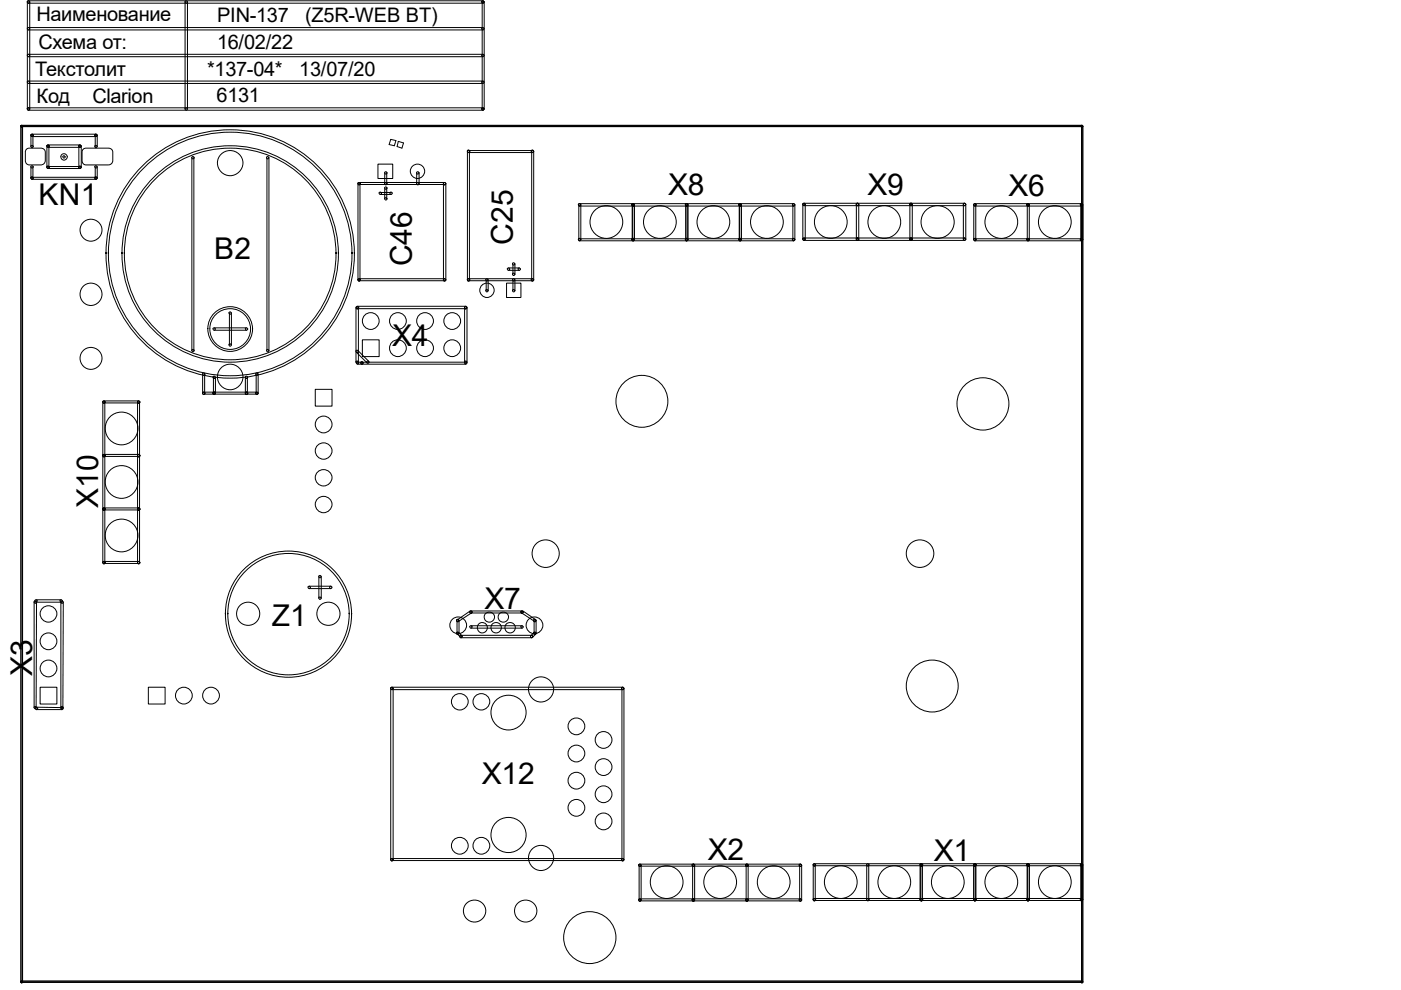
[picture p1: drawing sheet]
<svg xmlns="http://www.w3.org/2000/svg" width="297mm" height="210mm" viewBox="0 0 297 210" stroke-linecap="round" stroke-linejoin="round" font-family="sans-serif">
<g fill="none" stroke="#000" stroke-width=".21">
<path d="M5.8 .4v22.7M5.9 .2l.4 .1-.1 .3h-.3zM5.9 17.2l.4 .2-.1 .2h-.3zM5.9 11.6l.4 .1-.1 .2h-.3zM5.9 5.9l.4 .1-.1 .3h-.3zM6.1 17.2h96.3M6.1 17.7h96.3M6.1 11.5h96.3M6.1 12h96.3M6.1 5.8h96.3M6.1 6.3h96.3M6.1 .2h96.3"/>
<path d="M6.1 .7h96.3M6.3 .4v22.7M39.2 .4v22.7M39.3 .2l.4 .1v.3h-.4zM39.7 .4v22.7M102.2 .2l.4 .1v.3h-.4zM102.2 17.2l.4 .2v.2h-.4zM102.2 11.6l.4 .1v.2h-.4zM102.2 5.9l.4 .1v.3h-.4zM102.2 .4v22.7M102.7 .4v22.7M4.4 26.8v181.4"/>
<path d="M4.5 26.6l.2 .1v.2h-.2zM4.6 26.6h224.8M4.6 26.8h224.8M4.8 26.8v181.4M5.6 31.6l.6-.2h2.5a.87 .87 0 0 1 .9 .9v1.7a.94 .94 0 0 1-.9 1h-2.5a.87 .87 0 0 1-.8-1v-1.7zM5.9 22.9l.4 .1-.1 .3h-.3zM6.1 22.9h96.3M6.1 23.4h96.3M6.6 28.7v2.4M6.6 35.4v2.4M6.6 28.5l.5 .1-.1 .3h-.4zM6.6 30.9l.5 .1-.1 .2h-.4z"/>
<path d="M6.6 37.6l.5 .1-.1 .2h-.4zM6.6 35.2l.5 .1-.1 .2h-.4zM6.8 28.4h13.6M6.8 29h13.6M6.8 37.6h13.6M6.8 38h13.6M7 28.7v2.4M7 35.4v2.4M9.9 31v4.5M10 30.8l.4 .1v.2h-.4zM10 35.3l.4 .1v.2h-.4zM10.2 30.7h6.8"/>
<path d="M10.2 31.2h6.8M10.2 35.3h6.8M10.2 35.7h6.8M10.4 31v4.5M13.4 33.1l.4 .1-.1 .2h-.3zM16.7 31v4.5M16.8 30.8l.4 .1-.1 .2h-.3zM16.8 35.3l.4 .1-.1 .2h-.3zM17.2 31v4.5M17.6 31.6l.6-.2h4.8a.87 .87 0 0 1 .9 .9v1.7a.94 .94 0 0 1-.9 1h-4.8a.87 .87 0 0 1-.8-1v-1.7zM20.2 28.5l.4 .1-.1 .3h-.3zM20.2 37.6l.4 .1-.1 .2h-.3z"/>
<path d="M20.2 35.2l.4 .1-.1 .2h-.3zM20.2 30.9l.4 .1-.1 .2h-.3zM20.2 28.7v2.4M20.2 35.4v2.4M20.6 28.7v2.4M20.6 35.4v2.4M39.3 22.9l.4 .1v.3h-.4zM40.7 33.4v40.9M40.7 33.2l.5 .2-.1 .2h-.4zM41.1 33.4v40.9M56.6 33.2l.4 .2-.1 .2h-.3zM56.6 33.4v40.9"/>
<path d="M57 33.4v40.9M75.9 38.9v20.5M76 38.7l.4 .2-.1 .2h-.3zM76.2 38.7h18.1M76.2 39.1h18.1M76.3 38.9v20.5M80.1 34.8h3.2v3h-3.2zM81.6 36.7v2.2M81.6 39.9v2.3M81.6 36.5l.5 .1-.1 .2h-.4zM81.6 38.7l.5 .2-.1 .2h-.4zM81.6 39.7l.5 .1-.1 .2h-.4z"/>
<path d="M82 36.7v2.2M82 39.9v2.3M82.8 29.5l1.1 .3-.3 1.1-1.1-.3zM84.5 30l1.1 .3-.4 1.1-1-.3zM88.3 36.7v2.2M88.4 36.5l.4 .1v.2h-.4zM88.4 38.7l.4 .2v.2h-.4zM88.9 36.7v2.2M94 38.9v20.5M94.1 38.7l.4 .2-.1 .2h-.3zM94.5 38.9v20.5M99.1 32.1v27.3"/>
<path d="M99.2 31.9l.4 .1-.1 .2h-.3zM99.4 31.9h13.5M99.4 32.3h13.5M99.5 32.1v27.3M102.2 22.9l.4 .1v.3h-.4zM112.7 31.9l.4 .1v.2h-.4zM112.7 32.1v27.3M113.2 32.1v27.3M229.3 26.6l.2 .1v.2h-.2zM229.3 26.8v181.4M229.6 26.8v181.4M76 59.2l.4 .1-.1 .2h-.3z"/>
<path d="M76.2 59.1h18.1M76.2 59.5h18.1M80.5 40.8l.4 .1-.1 .2h-.3zM80.6 40.8h2.3M80.6 41.2h2.3M81.6 42l.5 .1-.1 .2h-.4zM82.7 40.8l.5 .1-.1 .2h-.4zM94.1 59.2l.4 .1-.1 .2h-.3zM99.2 59.2l.4 .1-.1 .2h-.3zM99.4 59.1h13.5M99.4 59.5h13.5M103.1 59.2l.4 .1-.1 .2h-.3z"/>
<path d="M103.1 59.4v2.2M103.5 59.4v2.2M107.6 56.9l.5 .1-.1 .2h-.4zM107.8 56.8h2.3M107.8 57.3h2.3M108.7 59.2l.5 .1-.1 .2h-.4zM108.7 58l.5 .1-.1 .2h-.4zM108.7 55.8l.5 .1-.1 .2h-.4zM108.8 56v2.2M108.8 59.4v2.2M109.2 56v2.2M109.2 59.4v2.2"/>
<path d="M109.9 56.9l.4 .1v.2h-.4zM112.7 59.2l.4 .1v.2h-.4zM122.7 50.6l.4 .1-.1 .3h-.3zM122.7 43.2l.4 .2-.1 .2h-.3zM122.7 43.4v7.4M122.9 50.6h45.4M122.9 51.1h45.4M122.9 43.2h45.4M122.9 43.7h45.4M123.1 43.4v7.4M134 50.6l.5 .1-.1 .3h-.4zM134 43.2l.5 .2-.1 .2h-.4z"/>
<path d="M134.1 43.4v7.4M134.5 43.4v7.4M145.4 50.6l.4 .1-.1 .3h-.3zM145.4 43.2l.4 .2-.1 .2h-.3zM145.4 43.4v7.4M145.8 43.4v7.4M156.7 50.6l.5 .1-.1 .3h-.4zM156.7 43.2l.5 .2-.1 .2h-.4zM156.8 43.4v7.4M157.2 43.4v7.4M168.1 50.6l.4 .1-.1 .3h-.3zM168.1 43.2l.4 .2-.1 .2h-.3z"/>
<path d="M168.1 43.4v7.4M168.5 43.4v7.4M170.2 43.3v7.4M170.3 43.1l.4 .2-.1 .2h-.3zM170.3 50.5l.4 .1-.1 .3h-.3zM170.5 50.5h34M170.5 51h34M170.5 43.1h34M170.5 43.6h34M170.7 43.3v7.4M181.6 43.3v7.4M181.6 43.1l.5 .2-.1 .2h-.4z"/>
<path d="M181.6 50.5l.5 .1-.1 .3h-.4zM182.1 43.3v7.4M192.9 43.3v7.4M193 50.5l.4 .1-.1 .3h-.3zM193 43.1l.4 .2-.1 .2h-.3zM193.4 43.3v7.4M204.3 43.3v7.4M204.3 43.1l.5 .2-.1 .2h-.4zM204.3 50.5l.5 .1-.1 .3h-.4zM204.8 43.3v7.4M206.5 43.4v7.4M206.5 50.6l.5 .1-.1 .3h-.4z"/>
<path d="M206.5 43.2l.5 .2-.1 .2h-.4zM206.7 50.6h22.6M206.7 51.1h22.6M206.7 43.2h22.6M206.7 43.7h22.6M206.9 43.4v7.4M217.8 50.6l.4 .1-.1 .3h-.3zM217.8 43.2l.4 .2-.1 .2h-.3zM217.8 43.4v7.4M218.2 43.4v7.4M229.1 50.6l.5 .1-.1 .3h-.4zM229.1 43.2l.5 .2-.1 .2h-.4z"/>
<path d="M229.1 43.4v7.4M40.7 74.1l.5 .2-.1 .2h-.4zM43 79.3v4.1M43 79.1l.5 .2-.1 .2h-.4zM43.4 79.3v4.1M45.2 69.6l.5 .1-.1 .2h-.4zM45.2 79.8l.5 .1-.1 .3h-.4zM45.4 69.5h6.9M45.4 70h6.9M48.6 73l.5 .1-.1 .2h-.4zM48.6 66.2l.5 .1-.1 .2h-.4zM48.6 66.4v6.8"/>
<path d="M49.1 66.4v6.8M52.1 69.6l.4 .1-.1 .2h-.3zM52.1 79.8l.4 .1-.1 .3h-.3zM54.3 79.1l.4 .2-.1 .2h-.3zM54.3 79.3v4.1M54.7 79.3v4.1M56.6 74.1l.4 .2-.1 .2h-.3zM75.5 65.3v11.5M75.5 74.3l.5 .1-.1 .3h-.4zM75.5 76.6l.5 .1-.1 .3h-.4zM75.5 65.1l.5 .1-.1 .2h-.4zM75.6 74.7l2.2 2.3"/>
<path d="M75.6 76.8l.5 .1-.1 .2h-.4zM75.6 65l.5 .1-.1 .3h-.4zM75.8 76.8h23M75.8 77.2h23M75.8 64.9h23M75.8 65.4h23M75.9 74.3l2.3 2.3M76 65.3v11.5M76.6 76.8l.4 .1-.1 .2h-.3zM76.8 72.1h3.6v3.5h-3.6zM77.8 76.6l.5 .1-.1 .3h-.4zM98.5 65.3v11.5"/>
<path d="M98.6 76.8l.4 .1-.1 .2h-.3zM98.6 65l.4 .1-.1 .3h-.3zM98.6 76.6l.4 .1-.1 .3h-.3zM98.6 65.1l.4 .1-.1 .2h-.3zM99 65.3v11.5M103.1 61.4l.4 .2-.1 .2h-.3zM107.4 60h3v3.1h-3zM108.7 61.4l.5 .2-.1 .2h-.4zM21.8 85.3v34M21.9 96.4l.4 .1-.1 .3h-.3zM21.9 85.1l.4 .1-.1 .2h-.3zM22.1 96.4h7.3"/>
<path d="M22.1 96.8h7.3M22.1 85h7.3M22.1 85.4h7.3M22.2 85.3v34M29.2 85.3v34M29.2 96.4l.5 .1-.1 .3h-.4zM29.2 85.1l.5 .1-.1 .2h-.4zM29.6 85.3v34M43 83.2l.5 .1-.1 .3h-.4zM43.2 83.1h11.3M43.2 83.6h11.3M45.2 83.2l.5 .1-.1 .3h-.4z"/>
<path d="M45.3 80v3.4M45.7 80v3.4M52 80v3.4M52.1 83.2l.4 .1-.1 .3h-.3zM52.4 80v3.4M54.3 83.2l.4 .1-.1 .3h-.3zM66.8 82.5h3.6v3.6h-3.6zM21.9 107.7l.4 .2-.1 .2h-.3zM21.9 119.1l.4 .1-.1 .3h-.3zM22.1 107.7h7.3M22.1 108.1h7.3M22.1 119h7.3"/>
<path d="M22.1 119.5h7.3M29.2 107.7l.5 .2-.1 .2h-.4zM29.2 119.1l.5 .1-.1 .3h-.4zM7.2 127.7v22.3M7.3 127.5l.4 .1-.1 .2h-.3zM7.5 127.2l.4 .1-.1 .3h-.3zM7.7 127.2h5.3M7.7 127.7h5.3M7.7 127.7v22.3M12.8 127.2l.4 .1v.3h-.4zM12.9 127.7v22.3M13 127.5l.4 .1-.1 .2h-.3z"/>
<path d="M13.4 127.7l-.1 22.3M65.4 124.3l.4 .2-.1 .2h-.3zM65.6 124.3h4.5M65.6 124.8h4.5M67.6 122.3v4.5M67.7 122.1l.4 .1-.1 .2h-.3zM67.7 126.6l.4 .2-.1 .2h-.3zM68.1 122.3v4.5M70 124.3l.4 .2-.1 .2h-.3zM96.9 134.1l.4 .1-.1 .2h-.3zM96.9 131.4l.4 .1-.1 .2h-.3zM96.9 131.6v2.7"/>
<path d="M97 134.5l.7 .6M97.2 134.1l.7 .7M97.3 131.6v2.7M97.6 134.8l.4 .1-.1 .2h-.3zM97.7 134.7h15M97.7 135.2h15M99.7 129.6l.4 .1-.1 .3h-.3zM99.7 132.7l.4 .2-.1 .2h-.3zM99.7 129.5l-2.7 1.9M99.9 129.5h10.8M99.9 130h10.8M99.9 132.7h10.8"/>
<path d="M99.9 133.2h10.8M99.9 130l-2.7 1.7M110.5 129.6l.4 .1v.3h-.4zM110.5 132.7l.4 .2v.2h-.4zM110.6 130l2.7 1.7M110.9 129.5l2.7 1.9M112.5 134.8l.5 .1-.1 .2h-.4zM113.2 131.4l.5 .1-.1 .2h-.4zM113.2 134.1l.5 .1-.1 .2h-.4zM113.2 134.1l-.6 .7M113.2 131.6v2.7M113.6 134.5l-.7 .6"/>
<path d="M113.7 131.6v2.7M7.3 149.8l.4 .2-.1 .2h-.3zM7.6 150l.4 .1-.1 .3h-.3zM7.7 149.9l5.5 .1M7.7 150.5h5.5M8.5 145.7h3.6v3.6h-3.6zM13 150l.4 .1-.1 .3h-.3zM13 149.8l.4 .2-.1 .2h-.3zM31.5 145.7h3.5v3.6h-3.5zM82.8 146v36.3M82.9 145.8l.4 .1v.2h-.4zM83.1 145.7h48.9"/>
<path d="M83.1 146.2h48.9M83.4 146v36.3M131.8 145.8l.5 .1-.1 .2h-.4zM131.9 146v36.3M132.3 146v36.3M82.9 182.1l.4 .1v.2h-.4zM83.1 182h48.9M83.1 182.5h48.9M131.8 182.1l.5 .1-.1 .2h-.4zM135.5 190.6l.4 .2-.1 .2h-.3zM135.5 183.3l.4 .1-.1 .2h-.3zM135.5 183.5v7.3"/>
<path d="M135.7 190.6h34M135.7 191h34M135.7 183.2h34M135.7 183.6h34M135.9 183.5v7.3M146.8 190.6l.5 .2-.1 .2h-.4zM146.8 183.3l.5 .1-.1 .2h-.4zM146.9 183.5v7.3M147.3 183.5v7.3M158.2 190.6l.4 .2-.1 .2h-.3zM158.2 183.3l.4 .1-.1 .2h-.3zM158.2 183.5v7.3"/>
<path d="M158.6 183.5v7.3M169.5 190.6l.5 .2-.1 .2h-.4zM169.5 183.3l.5 .1-.1 .2h-.4zM169.5 183.5v7.3M170 183.5v7.3M172.4 183.4v7.4M172.5 190.6l.4 .1-.1 .2h-.3zM172.5 183.2l.4 .1-.1 .2h-.3zM172.7 190.5h56.6M172.7 190.9h56.6M172.7 183.1h56.6M172.7 183.6h56.6"/>
<path d="M172.8 183.4v7.4M183.8 183.4v7.4M183.8 190.6l.5 .1-.1 .2h-.4zM183.8 183.2l.5 .1-.1 .2h-.4zM184.2 183.4v7.4M195.1 183.4v7.4M195.2 190.6l.4 .1-.1 .2h-.3zM195.2 183.2l.4 .1-.1 .2h-.3zM195.5 183.4v7.4M206.5 183.4v7.4M206.5 190.6l.5 .1-.1 .2h-.4zM206.5 183.2l.5 .1-.1 .2h-.4z"/>
<path d="M206.9 183.4v7.4M217.8 190.6l.4 .1-.1 .2h-.3zM217.8 183.2l.4 .1-.1 .2h-.3zM217.8 183.4v7.4M218.2 183.4v7.4M229.1 190.6l.5 .1-.1 .2h-.4zM229.1 183.2l.5 .1-.1 .2h-.4zM229.1 183.4v7.4M4.5 208l.2 .1v.2h-.2zM4.6 208h224.8M4.6 208.3h224.8M229.3 208l.2 .1v.2h-.2z"/>
<circle cx="13.6" cy="33.3" r=".69"/>
<circle cx="48.8" cy="34.6" r="2.69"/>
<circle cx="88.5" cy="36.3" r="1.52"/>
<circle cx="19.3" cy="48.8" r="2.34"/>
<circle cx="48.8" cy="53.8" r="22.5"/>
<circle cx="48.8" cy="53.8" r="25.8"/>
<circle cx="48.8" cy="53.8" r="26.3"/>
<circle cx="48.8" cy="53.8" r="23"/>
<circle cx="128.6" cy="47.1" r="3.5"/>
<circle cx="139.9" cy="47.1" r="3.5"/>
<circle cx="151.3" cy="47.1" r="3.5"/>
<circle cx="162.6" cy="47.1" r="3.5"/>
<circle cx="176.1" cy="47.1" r="3.5"/>
<circle cx="187.5" cy="47.1" r="3.5"/>
<circle cx="198.8" cy="47.1" r="3.5"/>
<circle cx="212.3" cy="47.1" r="3.5"/>
<circle cx="223.6" cy="47.1" r="3.5"/>
<circle cx="19.3" cy="62.4" r="2.35"/>
<circle cx="19.3" cy="76" r="2.34"/>
<circle cx="48.8" cy="69.8" r="4.3"/>
<circle cx="48.8" cy="69.7" r="4.7"/>
<circle cx="48.8" cy="79.9" r="2.71"/>
<circle cx="78.6" cy="68.1" r="1.78"/>
<circle cx="84.4" cy="73.8" r="1.78"/>
<circle cx="84.4" cy="68.1" r="1.78"/>
<circle cx="90.1" cy="73.8" r="1.78"/>
<circle cx="90.1" cy="68.1" r="1.78"/>
<circle cx="95.9" cy="73.8" r="1.78"/>
<circle cx="95.9" cy="68.1" r="1.78"/>
<circle cx="103.3" cy="61.5" r="1.52"/>
<circle cx="25.8" cy="90.8" r="3.5"/>
<circle cx="68.6" cy="90" r="1.78"/>
<circle cx="68.6" cy="95.6" r="1.76"/>
<circle cx="136.1" cy="85.1" r="5.5"/>
<circle cx="208.4" cy="85.6" r="5.5"/>
<circle cx="25.8" cy="113.5" r="3.5"/>
<circle cx="25.8" cy="102.2" r="3.5"/>
<circle cx="68.6" cy="107" r="1.76"/>
<circle cx="68.6" cy="101.3" r="1.76"/>
<circle cx="115.7" cy="117.4" r="2.9"/>
<circle cx="195.1" cy="117.4" r="2.93"/>
<circle cx="10.3" cy="136" r="1.78"/>
<circle cx="10.3" cy="130.2" r="1.76"/>
<circle cx="52.6" cy="130.1" r="2.47"/>
<circle cx="61.2" cy="130.2" r="13.4"/>
<circle cx="61.2" cy="130.2" r="12.9"/>
<circle cx="69.6" cy="130.1" r="2.47"/>
<circle cx="97.1" cy="132.6" r="1.78"/>
<circle cx="102.2" cy="133.1" r="1.09"/>
<circle cx="103.8" cy="130.9" r="1.09"/>
<circle cx="105.2" cy="133.1" r="1.11"/>
<circle cx="106.7" cy="130.9" r="1.09"/>
<circle cx="108.1" cy="133.1" r="1.11"/>
<circle cx="113.3" cy="132.6" r="1.78"/>
<circle cx="10.3" cy="141.7" r="1.78"/>
<circle cx="39" cy="147.5" r="1.78"/>
<circle cx="44.7" cy="147.5" r="1.78"/>
<circle cx="97.5" cy="148.8" r="1.76"/>
<circle cx="102.1" cy="148.8" r="1.76"/>
<circle cx="107.8" cy="151.1" r="3.7"/>
<circle cx="114.7" cy="146.2" r="2.67"/>
<circle cx="122.2" cy="154" r="1.78"/>
<circle cx="122.2" cy="159.8" r="1.78"/>
<circle cx="128" cy="156.9" r="1.78"/>
<circle cx="197.7" cy="145.4" r="5.5"/>
<circle cx="97.5" cy="179.3" r="1.78"/>
<circle cx="102.1" cy="179.3" r="1.78"/>
<circle cx="107.8" cy="177" r="3.7"/>
<circle cx="122.2" cy="165.5" r="1.78"/>
<circle cx="122.2" cy="171.3" r="1.78"/>
<circle cx="128" cy="174.1" r="1.78"/>
<circle cx="128" cy="168.4" r="1.78"/>
<circle cx="128" cy="162.6" r="1.78"/>
<circle cx="100.6" cy="193.2" r="2.35"/>
<circle cx="111.5" cy="193.2" r="2.35"/>
<circle cx="114.7" cy="181.9" r="2.67"/>
<circle cx="125.1" cy="198.8" r="5.5"/>
<circle cx="141.3" cy="187" r="3.5"/>
<circle cx="152.7" cy="187" r="3.5"/>
<circle cx="164" cy="187" r="3.5"/>
<circle cx="178.3" cy="187" r="3.5"/>
<circle cx="189.6" cy="187" r="3.5"/>
<circle cx="201" cy="187" r="3.5"/>
<circle cx="212.3" cy="187" r="3.5"/>
<circle cx="223.6" cy="187" r="3.5"/>
</g>
<g font-size="6.4">
<text x="141.7" y="41.4">X8</text>
<text x="183.9" y="41.4">X9</text>
<text x="213.8" y="41.7">X6</text>
<text x="8.2" y="43.4">KN1</text>
<text x="108.8" y="51.9" transform="rotate(-90 108.8 51.9)">C25</text>
<text x="45.4" y="54.9">B2</text>
<text x="87.3" y="56.5" transform="rotate(-90 87.3 56.5)">C46</text>
<text x="83.2" y="73.3">X4</text>
<text x="20.8" y="107.6" transform="rotate(-90 20.8 107.6)">X10</text>
<text x="102.7" y="129.2">X7</text>
<text x="57.6" y="132.7">Z1</text>
<text x="6.8" y="143.3" transform="rotate(-90 6.8 143.3)">X3</text>
<text x="102.1" y="166.2">X12</text>
<text x="150.1" y="182.4">X2</text>
<text x="198" y="182.5">X1</text>
</g>
<g font-size="4.2">
<text x="7.7" y="4.5">Наименование</text>
<text x="46" y="4.7">PIN-137</text>
<text x="64.7" y="4.7">(Z5R-WEB BT)</text>
<text x="8.2" y="10.3">Схема от:</text>
<text x="46" y="10.3">16/02/22</text>
<text x="7.5" y="16.2">Текстолит</text>
<text x="43.9" y="16.2">*137-04*</text>
<text x="63.5" y="16.2">13/07/20</text>
<text x="7.7" y="21.8">Код</text>
<text x="19.6" y="21.8">Clarion</text>
<text x="45.9" y="21.6">6131</text>
</g>
</svg>
